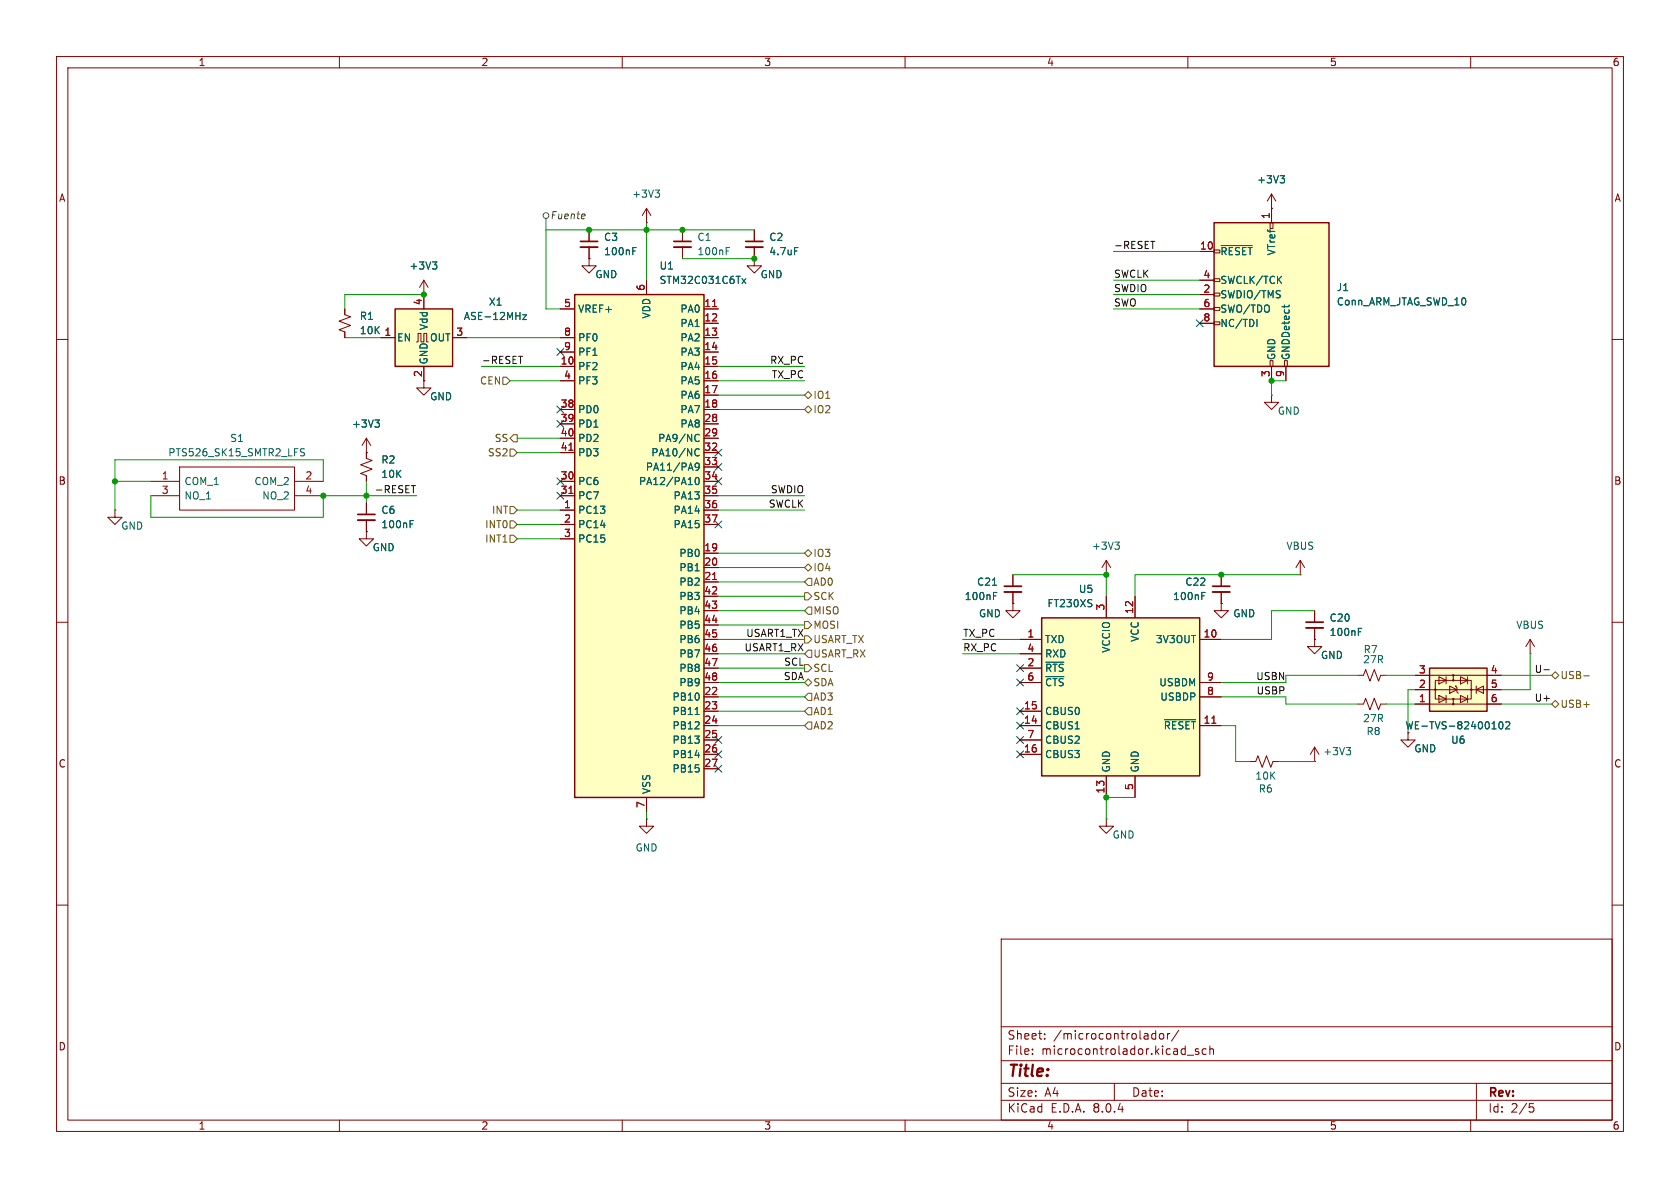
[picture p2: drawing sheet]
<svg xmlns="http://www.w3.org/2000/svg" width="297mm" height="210mm" viewBox="0 0 297 210" stroke-linecap="round" stroke-linejoin="round" font-family="sans-serif">
<g fill="none" stroke="#840000" stroke-width=".18">
<path d="M10 10h277v190h-277zM12 12h273v186h-273zM60 10v2M110 10v2M160 10v2M210 10v2M260 10v2M114.3 39.4h.1M114.3 36.8l-.8 1.3M114.3 36.8v2.6M114.3 36.8l.8 1.3M10 60h2"/>
<path d="M104.1 45.7v1.3h1.3l-1.3 1.3-1.2-1.3h1.2M104.1 45.7h.1M104.1 40.6v2.1M104.1 43.7v2M120.6 40.6v2.1M120.6 43.7v2M133.3 45.7v1.3h1.3l-1.3 1.3-1.2-1.3h1.2M133.3 45.7h.1M133.3 40.6v2.1M133.3 43.7v2M285 60h2M10 110h2"/>
<path d="M215.9 106.7v1.3h1.3l-1.3 1.2-1.3-1.2h1.3M215.9 106.7h.1M240 119.4h1l.4-1 .8 2 .8-2 .7 2 .4-1h1M270.5 115.6h.1M270.5 113l-.8 1.3M270.5 113v2.6M270.5 113l.8 1.3M285 110h2M240 124.5h1l.4-1.1 .8 2.1 .8-2.1 .7 2.1 .4-1h1M10 160h2M285 160h2M177 166h108v32h-108z"/>
<path d="M60 198v2M110 198v2M160 198v2M177 194.5h108M177 191.5h108M177 187.5h108M177 181.5h108M182.5 186.3v.1M182.5 185.5v.1M184.7 183.6v.1M184.7 182.8v.1M197 191.5v3"/>
<path d="M203.7 183.6l.2 .1 .4-.1M204.3 182.2v1.5M204.3 182.8l-.4-.1-.2 .1M205.1 182.8l.4-.1 .2 .3v.4l-.2 .3-.4-.1-.1-.2v-.4zM206.4 182.7v1M206.8 182.7l-.3 .1-.1 .2M208.4 182.1l-1.3 2M209.9 186.5h1.1M210 198v2M211.9 185.5l-.4-.1-.2 .2 .1 .2 .5 .2v.3h-.6M213.2 185.5l-.4-.1-.3 .3v.4l.2 .2h.5M213.9 185.5l.2-.1 .4 .1v.9"/>
<path d="M213.9 184.9v1.5M260 198v2M261 191.5v6.5M270.4 195.1h.7M270.5 195.7h.4l.3 .3-.2 .5-.5 .1"/>
</g>
<path d="M102.6 43.7h3.1M119.1 43.7h3.1M131.8 43.7h3.1" fill="none" stroke="#840000" stroke-width=".33"/>
<path d="M102.6 42.7h3.1M119.1 42.7h3.1M131.8 42.7h3.1" fill="none" stroke="#840000" stroke-width=".3"/>
<path d="M115.8 33.6h.8l-.4 .5M116.4 34.1l.2 .2v.3l-.2 .3M111.9 43.8h.6M111.9 44.4h.4M128.4 43.8h.6M128.4 44.4h.4M140.5 43.8h.6" fill="none" stroke="#006464" stroke-width=".18"/>
<path d="M101.6 52.1h22.9v88.9h-22.9z" fill="#ffffc2"/>
<path d="M101.6 52.1h22.9v88.9h-22.9z" fill="none" stroke="#840000" stroke-width=".25"/>
<g fill="none" stroke="#840000" stroke-width=".18">
<path d="M99.1 54.6h2.5M99.1 59.7h2.5M114.3 49.5v2.6M124.5 54.6h2.5M124.5 57.2h2.5M124.5 59.7h2.5M99.1 64.8h2.5M99.1 62.2h2.5M99.1 67.3h2.5M99.1 72.4h2.5M99.1 74.9h2.5M99.1 77.5h2.5"/>
<path d="M124.5 64.8h2.5M124.5 62.2h2.5M124.5 67.3h2.5M124.5 69.9h2.5M124.5 72.4h2.5M124.5 74.9h2.5M124.5 77.5h2.5M99.1 90.2h2.5M99.1 92.7h2.5M99.1 95.3h2.5M99.1 85.1h2.5M99.1 87.6h2.5"/>
<path d="M99.1 80h2.5M124.5 90.2h2.5M124.5 97.8h2.5M124.5 92.7h2.5M124.5 85.1h2.5M124.5 87.6h2.5M124.5 80h2.5M124.5 82.6h2.5M124.5 100.3h2.5M124.5 102.9h2.5M124.5 105.4h2.5M124.5 108h2.5"/>
<path d="M124.5 110.5h2.5M124.5 113h2.5M124.5 115.6h2.5M124.5 118.1h2.5M232.4 113v1.3h1.3l-1.3 1.3-1.3-1.3h1.3M232.4 113h.1M124.5 123.2h2.5M124.5 125.7h2.5M124.5 128.3h2.5M124.5 130.8h2.5M124.5 133.4h2.5M124.5 135.9h2.5"/>
<path d="M124.5 120.7h2.5M221 134.6h1l.4-1 .7 2 .8-2 .8 2 .3-1h1.1M232.4 134.6h.1M232.4 132.1l-.8 1.3M232.4 132.1v2.5M232.4 132.1l.8 1.3M114.3 141v2.5"/>
</g>
<path d="M126 54.2h.7M100.6 79.6h.7M100.6 87.2h.7M126 102.5h.7" fill="none" stroke="#a90000" stroke-width=".18"/>
<path d="M131.2 49.3l.6 .8M131.8 49.3l-.6 .8M123.1 76.8h.3l.2 .1M123.6 77.9l-.2 .1h-.3M123.6 79.4l-.4-.1-.3 .2M122.9 80.4l.3 .2 .4-.1M123 84.5l.2-.1a.68 .68 0 0 1 .4 .6 .68 .68 0 0 1-.4 .7l-.2-.2-.1-.3zM123.6 82.4l-.2 .2h-.4l-.1-.2 .1-.5h.4l.1 .1a.84 .84 0 0 1-.3 1.1h-.2M122.9 126.3h.7M238 132.2h.8l-.5 .4M238.5 132.6l.3 .3v.3l-.3 .2" fill="none" stroke="#006464" stroke-width=".18"/>
<path d="M252.7 118.1h10.2v7.6h-10.2z" fill="#ffffc2"/>
<g fill="none" stroke="#840000" stroke-width=".18">
<path d="M61 54.6v1l1 .4-2.1 .8 2.1 .7-2.1 .8 1.1 .4v1M74.9 52.1h.1M74.9 49.5l-.7 1.3M74.9 49.5v2.6M74.9 49.5l.8 1.3M20.3 90.2v1.2h1.3l-1.3 1.3-1.3-1.3h1.3M20.3 90.2h.1M26.7 85.1h5M26.7 87.6h5M31.7 82.6h20.4v7.6h-20.4zM52.1 85.1h5M52.1 87.6h5"/>
<path d="M64.8 94v1.3h1.2l-1.2 1.2-1.3-1.2h1.3M64.8 94h.1M64.8 88.9v2M64.8 91.9v2.1M250.2 119.4h15.2M254.4 119.6l1.3 .7-1.3 .6zM255.7 119.6v1.3M256.9 119.5v.8M258.2 119.6l1.3 .7-1.3 .6zM259.5 119.6v1.3M248.9 129.5v1.3h1.3l-1.3 1.3-1.3-1.3h1.3M250.2 124.5h15.2"/>
<path d="M250.2 121.9h3.5M253.7 120.3h6.4v3.3h-6.4zM254.4 122.9l1.3 .7-1.3 .6zM255.7 122.9v1.3M256.3 121.3l1.3 .6-1.3 .7zM256.9 123.6v.9M257.3 121.3h.1M257.3 121.3l.3 .2v.8l.2 .3M258.2 122.9l1.3 .7-1.3 .6zM259.5 122.9v1.3M260.1 121.9h5.3M261 121.9l1.3-.6v1.3z"/>
<path d="M261 121.3v1.3"/>
<circle cx="256.9" cy="119.4" r=".13"/>
<circle cx="253.7" cy="121.9" r=".13"/>
<circle cx="256.9" cy="124.5" r=".13"/>
<circle cx="256.9" cy="120.3" r=".13"/>
<circle cx="256.9" cy="123.6" r=".13"/>
<circle cx="260.1" cy="121.9" r=".13"/>
</g>
<path d="M253.7 121.9h6.4z" fill="#840000" stroke="#840000" stroke-width=".18"/>
<path d="M252.7 118.1h10.2v7.6h-10.2z" fill="none" stroke="#840000" stroke-width=".25"/>
<path d="M76.4 46.3h.8l-.4 .5M77 46.8l.2 .2v.3l-.2 .3M53.8 79.4l-.5-.1-.2 .3 .1 .3 .6 .2v.4l-.2 .1-.5-.1M72.5 92.6h.4M72.5 92h.6M263.8 128.8h.7M265.1 127.7l.2-.1a.68 .68 0 0 1 .4 .6 .68 .68 0 0 1-.4 .6l-.2-.1-.1-.3zM266.2 127.7l.5-.1 .2 .3-.8 .9h.8" fill="none" stroke="#006464" stroke-width=".18"/>
<path d="M63.2 91.9h3.1" fill="none" stroke="#840000" stroke-width=".33"/>
<path d="M63.2 90.9h3.1" fill="none" stroke="#840000" stroke-width=".3"/>
<path d="M69.8 54.6h10.2v10.2h-10.2z" fill="#ffffc2"/>
<path d="M69.8 54.6h10.2v10.2h-10.2z" fill="none" stroke="#840000" stroke-width=".25"/>
<g fill="none" stroke="#840000" stroke-width=".18">
<path d="M67.3 59.7h2.5M74.9 52.1v2.5M80 59.7h2.5M64.8 77.5v3.5l1 .4-2 .8 2 .7-2 .8 1 .4v1M64.8 77.5l-.8 1.2M64.8 77.5l.7 1.2M73.7 60.5h.2v-1.6h.5v1.6h.5v-1.6h.5v1.6h.3M74.9 64.8v3.8h1.3l-1.3 1.3-1.2-1.3h1.2M224.8 69.9v1.2h1.3l-1.3 1.3-1.3-1.3h1.3M224.8 69.9h.1M64.8 80h.1M195.6 99.1l-.8 1.2"/>
<path d="M195.6 99.1v2.5M195.6 99.1l.7 1.2M195.6 101.6h.1M114.3 144.8v1.3h1.3l-1.3 1.2-1.3-1.2h1.3M114.3 144.8h.1M195.6 144.8v1.3h1.2l-1.2 1.2-1.3-1.2h1.3M195.6 144.8h.1"/>
</g>
<path d="M92.4 55.6h.7l-.7 .9h.7M66.3 74.2h.8l-.5 .5M66.8 74.7l.3 .3v.3l-.3 .2M197.1 95.8h.8l-.4 .5M197.6 96.3l.3 .3v.3l-.3 .2" fill="none" stroke="#006464" stroke-width=".18"/>
<path d="M214.6 39.4h20.3v25.4h-20.3z" fill="#ffffc2"/>
<path d="M214.6 39.4h20.3v25.4h-20.3z" fill="none" stroke="#840000" stroke-width=".25"/>
<g fill="none" stroke="#840000" stroke-width=".18">
<path d="M224.5 39.4h.5v1h-.5zM224.8 36.8h.1M224.8 34.3v5.1M224.8 34.3l-.8 1.3M224.8 34.3l.8 1.3M212.1 44.5h2.5M212.1 52.1h2.5M212.1 49.5h2.5M212.1 54.6h2.5M212.1 57.2h2.5M214.6 49.3h1v.5h-1zM214.6 54.4h1v.5h-1z"/>
<path d="M214.6 51.8h1v.5h-1zM214.6 44.2h1v.5h-1zM214.6 56.9h1v.5h-1zM224.5 63.8h.5v1h-.5zM224.8 64.8v2.5M227.1 63.8h.5v1h-.5zM227.3 64.8v2.5M179.1 106.7v1.3h1.2l-1.2 1.2-1.3-1.2h1.3M179.1 106.7h.1M179.1 101.6v2M179.1 104.6v2.1"/>
</g>
<path d="M226.3 31.1h.8l-.4 .4M226.8 31.5l.3 .3v.3l-.3 .2M215.9 43.4h5.5M222.2 56.5v1.2M227.1 53.9v.5M227.9 53.9l-.1 .3M175.5 103.5h.7M175.6 105.3h.5M175.6 104.7h.6" fill="none" stroke="#006464" stroke-width=".18"/>
<path d="M177.5 104.6h3.1" fill="none" stroke="#840000" stroke-width=".33"/>
<path d="M177.5 103.6h3.1" fill="none" stroke="#840000" stroke-width=".3"/>
<path d="M184.1 109.2h28v28h-28z" fill="#ffffc2"/>
<path d="M184.1 109.2h28v28h-28z" fill="none" stroke="#840000" stroke-width=".25"/>
<g fill="none" stroke="#840000" stroke-width=".18">
<path d="M224.8 36.8h.1M224.8 36.8v2.6M61 54.6v1M61 58.7v1M67.3 59.7h2.5M74.9 52.1h.1M74.9 52.1v2.5M80 59.7h2.5M99.1 54.6h2.5M99.1 59.7h2.5M104.1 45.7h.1M104.1 40.6v2.1"/>
<path d="M104.1 43.7v2M114.3 49.5v2.6M124.5 54.6h2.5M124.5 57.2h2.5M124.5 59.7h2.5M133.3 45.7h.1M133.3 40.6v2.1M133.3 43.7v2M212.1 54.6h2.5M212.1 57.2h2.5M212.1 44.5h2.5M212.1 52.1h2.5"/>
<path d="M212.1 49.5h2.5M74.9 64.8v2.5M99.1 64.8h2.5M99.1 62.2h2.5M99.1 67.3h2.5M99.1 72.4h2.5M99.1 74.9h2.5M99.1 77.5h2.5M124.5 64.8h2.5M124.5 62.2h2.5M124.5 67.3h2.5M124.5 69.9h2.5"/>
<path d="M124.5 72.4h2.5M124.5 74.9h2.5M124.5 77.5h2.5M224.8 64.8v2.5M227.3 64.8v2.5M64.8 80h.1M64.8 94h.1M64.8 80v1M64.8 84.1v1M64.8 88.9v2M64.8 91.9v2.1M99.1 90.2h2.5"/>
<path d="M99.1 92.7h2.5M99.1 95.3h2.5M99.1 85.1h2.5M99.1 87.6h2.5M99.1 80h2.5M124.5 90.2h2.5M124.5 97.8h2.5M124.5 92.7h2.5M124.5 85.1h2.5M124.5 87.6h2.5M124.5 80h2.5M124.5 82.6h2.5"/>
<path d="M229.9 99.1l-.8 1.2M229.9 99.1v2.5M229.9 99.1l.7 1.2M124.5 113h2.5M124.5 118.1h2.5M124.5 115.6h2.5M124.5 100.3h2.5M124.5 102.9h2.5M124.5 105.4h2.5M124.5 108h2.5M124.5 110.5h2.5M179.1 106.7h.1"/>
<path d="M179.1 101.6v2M179.1 104.6v2.1M180.3 113h3.8M180.3 118.1h3.8M180.3 115.6h3.8M195.6 105.4v3.8M200.7 105.4v3.8M212.1 113h3.8M215.9 106.7h.1M215.9 101.6v2M215.9 104.6v2.1M229.9 101.6h.1"/>
<path d="M232.4 113h.1M232.4 108v2M232.4 111v2M250.2 119.4h2.5M262.9 119.4h2.5M124.5 128.3h2.5M124.5 125.7h2.5M124.5 133.4h2.5M124.5 120.7h2.5M124.5 130.8h2.5M124.5 123.2h2.5M124.5 135.9h2.5"/>
<path d="M180.3 128.3h3.8M180.3 125.7h3.8M180.3 133.4h3.8M180.3 120.7h3.8M180.3 130.8h3.8M195.6 137.2v3.8M200.7 137.2v3.8M212.1 128.3h3.8M212.1 120.7h3.8M212.1 123.2h3.8M250.2 124.5h2.5M250.2 121.9h2.5"/>
<path d="M262.9 124.5h2.5M262.9 121.9h2.5M114.3 141v2.5"/>
</g>
<g fill="none" stroke="#006464" stroke-width=".18">
<path d="M226.3 31.1h.8l-.4 .4M226.8 31.5l.3 .3v.3l-.3 .2M76.4 46.3h.8l-.4 .5M77 46.8l.2 .2v.3l-.2 .3M92.4 55.6h.7l-.7 .9h.7M111.9 44.4h.4M111.9 43.8h.6M131.2 49.3l.6 .8M131.8 49.3l-.6 .8M140.5 43.8h.6M215.9 43.4h5.5M222.2 56.5v1.2"/>
<path d="M227.1 53.9v.5M227.9 53.9l-.1 .3M66.3 74.2h.8l-.5 .5M66.8 74.7l.3 .3v.3l-.3 .2M123.1 76.8h.3l.2 .1M123.6 77.9l-.2 .1h-.3M123.6 79.4l-.4-.1-.3 .2M72.5 92.6h.4M72.5 92h.6M122.9 80.4l.3 .2 .4-.1M123 84.5l.2-.1a.68 .68 0 0 1 .4 .6 .68 .68 0 0 1-.4 .7l-.2-.2-.1-.3zM123.6 82.4l-.2 .2h-.4l-.1-.2 .1-.5h.4l.1 .1a.84 .84 0 0 1-.3 1.1h-.2"/>
<path d="M175.5 103.5h.7M175.6 105.3h.5M175.6 104.7h.6M184.9 117.1h3.2M184.9 119.6h3.2M212.5 105.3h.4M212.5 104.7h.6M240.1 111.7h.5M240.1 111.1h.6M122.9 126.3h.7M205.9 127.2h5.5M263.8 128.8h.7"/>
<path d="M265.1 127.7l.2-.1a.68 .68 0 0 1 .4 .6 .68 .68 0 0 1-.4 .6l-.2-.1-.1-.3zM266.2 127.7l.5-.1 .2 .3-.8 .9h.8"/>
</g>
<path d="M126 54.2h.7M100.6 79.6h.7M100.6 87.2h.7M126 102.5h.7M214.2 127.9h.8" fill="none" stroke="#a90000" stroke-width=".18"/>
<path d="M214.4 104.6h3M230.9 111h3" fill="none" stroke="#840000" stroke-width=".33"/>
<path d="M214.4 103.6h3M230.9 110h3" fill="none" stroke="#840000" stroke-width=".3"/>
<g fill="none" stroke="#484848" stroke-width=".18">
<path d="M96.5 38.6v2M103.3 37.8l.1 .3-.6 .2"/>
<circle cx="96.5" cy="38.1" r=".51"/>
</g>
<g fill="none" stroke="#725600" stroke-width=".18">
<path d="M88.9 66.7h.6l.7 .6-.7 .6h-.6zM90.2 79.4h.6l.6 .6-.6 .6h-.6zM90.2 77.5l.6-.7h.6v1.3h-.6zM142.2 69.9l.7-.7 .6 .7-.6 .6zM142.9 71.8l.6 .6-.6 .6-.7-.6zM90.2 92.1h.6l.6 .6-.6 .6h-.6zM90.2 94.6h.6l.6 .7-.6 .6h-.6zM90.2 89.5h.6l.6 .7-.6 .6h-.6zM142.2 97.8l.7-.6 .6 .6-.6 .6zM142.9 99.7l.6 .6-.6 .7-.7-.7zM142.2 104.8h.7l.6 .6-.6 .6h-.7zM142.2 117.5h.7l.6 .6-.6 .6h-.7z"/>
<path d="M142.2 112.4h.7l.6 .6-.6 .7h-.7zM142.2 109.9h.7l.6 .6-.6 .6h-.7zM142.9 107.3h.6v1.3h-.6l-.7-.6zM142.9 102.2h.6v1.3h-.6l-.7-.6zM142.9 114.9h.6v1.3h-.6l-.7-.6zM274.3 119.4l.7-.7 .6 .7-.6 .6zM280 119.5h1M142.2 120.7l.7-.7 .6 .7-.6 .6zM142.9 125.1h.6v1.3h-.6l-.7-.7zM142.9 127.6h.6v1.3h-.6l-.7-.6zM142.9 122.6h.6v1.2h-.6l-.7-.6zM274.3 124.5l.7-.7 .6 .7-.6 .6z"/>
</g>
<path d="M203.4 42.7h.7M91.7 63h.7M72.7 85.8h.7M273 118.4h.9" fill="none" stroke="#0f0f0f" stroke-width=".18"/>
<g fill="none" stroke="#009600" stroke-width=".18">
<path d="M114.3 39.4v10.1M61 59.7h6.3M74.9 52.1h-13.9v2.5M82.5 59.7h16.6M120.6 45.7h12.7M133.3 40.6h-36.8v14h2.6M196.8 54.6h15.3M196.8 52.1h15.3M196.8 49.5h15.3M196.8 44.5h15.3M85.1 64.8h14M90.2 67.3h8.9"/>
<path d="M91.4 77.5h7.7M127 67.3h15.2M127 64.8h15.2M127 69.9h15.2M127 72.4h15.2M227.3 67.3h-2.5v2.6M20.3 85.1h6.4M26.7 87.6v3.8h30.4v-3.8h16.6M57.1 85.1v-3.8h-36.8v8.9M64.8 85.1v3.8M91.4 80h7.7M91.4 90.2h7.7"/>
<path d="M91.4 92.7h7.7M91.4 95.3h7.7M127 87.6h15.2M127 90.2h15.2M127 97.8h15.2M127 118.1h15.2M127 115.6h15.2M127 113h15.2M127 102.9h15.2M127 100.3h15.2M127 105.4h15.2M127 108h15.2"/>
<path d="M127 110.5h15.2M170.2 115.6h10.1M170.2 113h10.1M179.1 101.6h16.5v3.8M227.3 119.4h12.7M229.9 101.6h-29.2v3.8M232.4 108h-7.6v5h-8.9M245.1 119.4h5.1M265.4 119.4h8.9M270.5 115.6v6.3h-5.1M127 120.7h15.2M127 125.7h15.2"/>
<path d="M127 128.3h15.2M127 123.2h15.2M215.9 120.7h11.4M215.9 128.3h2.5v6.3h2.6M215.9 123.2h11.4v1.3h12.7M226.1 134.6h6.3M245.1 124.5h5.1M250.2 121.9h-1.3v7.6M265.4 124.5h8.9M114.3 143.5v1.3M200.7 141h-5.1v3.8"/>
</g>
<g fill="none" stroke="#000084" stroke-width=".18">
<path d="M211.5 56.5l1.2 1.3M212.7 56.5l-1.2 1.3M98.5 61.6l1.2 1.2M98.5 71.8l1.2 1.2M98.5 74.3l1.2 1.2M99.7 61.6l-1.2 1.2M99.7 71.8l-1.2 1.2M99.7 74.3l-1.2 1.2M126.4 79.4l1.2 1.2M127.6 79.4l-1.2 1.2M98.5 84.5l1.2 1.2M98.5 87l1.2 1.2"/>
<path d="M99.7 84.5l-1.2 1.2M99.7 87l-1.2 1.2M126.4 81.9l1.2 1.3M126.4 92.1l1.2 1.2M126.4 84.5l1.2 1.2M127.6 81.9l-1.2 1.3M127.6 92.1l-1.2 1.2M127.6 84.5l-1.2 1.2M179.7 117.5l1.2 1.2M180.9 117.5l-1.2 1.2M126.4 132.7l1.2 1.3M126.4 130.2l1.2 1.2"/>
<path d="M126.4 135.3l1.2 1.2M127.6 132.7l-1.2 1.3M127.6 130.2l-1.2 1.2M127.6 135.3l-1.2 1.2M179.7 125.1l1.2 1.2M179.7 120l1.2 1.3M179.7 127.7l1.2 1.2M179.7 130.2l1.2 1.2M179.7 132.7l1.2 1.3M180.9 125.1l-1.2 1.2M180.9 120l-1.2 1.3M180.9 127.7l-1.2 1.2"/>
<path d="M180.9 130.2l-1.2 1.2M180.9 132.7l-1.2 1.3"/>
</g>
<g fill="#009600" stroke="#009600" stroke-width=".18">
<circle cx="215.9" cy="101.6" r=".46"/>
<circle cx="195.6" cy="101.6" r=".46"/>
<circle cx="224.8" cy="67.3" r=".46"/>
<circle cx="195.6" cy="141" r=".46"/>
<circle cx="57.1" cy="87.6" r=".46"/>
<circle cx="64.8" cy="87.6" r=".46"/>
<circle cx="20.3" cy="85.1" r=".46"/>
<circle cx="74.9" cy="52.1" r=".46"/>
<circle cx="104.1" cy="40.6" r=".46"/>
<circle cx="133.3" cy="45.7" r=".46"/>
<circle cx="114.3" cy="40.6" r=".46"/>
<circle cx="120.6" cy="40.6" r=".46"/>
</g>
<text font-size="2.8" fill="#840000" x="178" y="190.9">Title:</text>
<g font-size="2.1" fill="#840000">
<text x="178" y="184">Sheet:</text>
<text x="186.2" y="184">/microcontrolador/</text>
<text x="178" y="186.7">File:</text>
<text x="184.1" y="186.7">microcontrolador.kicad_sch</text>
<text x="178" y="196.9">KiCad</text>
<text x="178" y="194.1">Size:</text>
<text x="184.7" y="194.1">A4</text>
<text x="185.7" y="196.9">E.D.A.</text>
<text x="193.3" y="196.9">8.0.4</text>
<text x="200" y="194.1">Date:</text>
<text x="263" y="194.3">Rev:</text>
<text x="263" y="196.9">Id:</text>
<text x="267.1" y="196.9">2/5</text>
</g>
<g font-size="1.8" fill="#840000">
<text x="35" y="11.9">1</text>
<text x="85" y="11.9">2</text>
<text x="135" y="11.9">3</text>
<text x="185" y="11.9">4</text>
<text x="235" y="11.9">5</text>
<text x="285" y="11.9">6</text>
<text x="10.3" y="35.9">A</text>
<text x="285.3" y="35.9">A</text>
<text x="10.3" y="85.9">B</text>
<text x="285.3" y="85.9">B</text>
<text x="10.3" y="135.9">C</text>
<text x="285.3" y="135.9">C</text>
<text x="10.3" y="185.9">D</text>
<text x="285.3" y="185.9">D</text>
<text x="35" y="199.9">1</text>
<text x="85" y="199.9">2</text>
<text x="135" y="199.9">3</text>
<text x="185" y="199.9">4</text>
<text x="235" y="199.9">5</text>
<text x="285" y="199.9">6</text>
</g>
<g font-size="1.8" fill="#006464">
<text x="111.7" y="35.2">+3V3</text>
<text x="222.1" y="32.6">+3V3</text>
<text x="72.3" y="47.9">+3V3</text>
<text x="106.7" y="42.8">C3</text>
<text x="106.7" y="45.3">100nF</text>
<text x="116.5" y="47.9">U1</text>
<text x="123.2" y="42.8">C1</text>
<text x="123.2" y="45.3">100nF</text>
<text x="135.9" y="42.8">C2</text>
<text x="135.9" y="45.3">4.7uF</text>
<text x="215.6" y="45.3">~{RESET}</text>
<text x="225.7" y="45.2" transform="rotate(-90 225.7 45.2)">VTref</text>
<text x="105.2" y="49.4">GND</text>
<text x="116.5" y="50.4">STM32C031C6Tx</text>
<text x="134.4" y="49.4">GND</text>
<text x="215.6" y="52.9">SWDIO/TMS</text>
<text x="215.6" y="50.4">SWCLK/TCK</text>
<text x="236.2" y="51.7">J1</text>
<text x="63.5" y="56.7">R1</text>
<text x="63.5" y="59.3">10K 1</text>
<text x="75.8" y="58.5" transform="rotate(-90 75.8 58.5)">Vdd</text>
<text x="81.9" y="56.8">ASE-12MHz</text>
<text x="86.3" y="54.2">X1</text>
<text x="102.1" y="55.5">VREF+</text>
<text x="115.2" y="56.4" transform="rotate(-90 115.2 56.4)">VDD</text>
<text x="120.2" y="55.5">PA0</text>
<text x="120.2" y="58">PA1</text>
<text x="215.6" y="55.5">SWO/TDO</text>
<text x="215.6" y="58">NC/TDI</text>
<text x="236.2" y="54.2">Conn_ARM_JTAG_SWD_10</text>
<text x="70.1" y="60.6">EN</text>
<text x="75.8" y="64.5" transform="rotate(-90 75.8 64.5)">GND</text>
<text x="75.9" y="60.6">OUT</text>
<text x="102.1" y="65.6">PF2</text>
<text x="102.1" y="60.6">PF0</text>
<text x="102.1" y="63.1">PF1</text>
<text x="120.2" y="60.6">PA2</text>
<text x="120.2" y="63.1">PA3</text>
<text x="120.2" y="65.6">PA4</text>
<text x="225.7" y="63.8" transform="rotate(-90 225.7 63.8)">GND</text>
<text x="228.2" y="63.8" transform="rotate(-90 228.2 63.8)">GNDDetect</text>
<text x="75.9" y="71">GND</text>
<text x="102.1" y="68.2">PF3</text>
<text x="120.2" y="68.2">PA5</text>
<text x="120.2" y="70.7">PA6</text>
<text x="62.1" y="75.8">+3V3</text>
<text x="102.1" y="73.3">PD0</text>
<text x="102.1" y="75.8">PD1</text>
<text x="120.2" y="73.3">PA7</text>
<text x="120.2" y="75.8">PA8</text>
<text x="225.8" y="73.5">GND</text>
<text x="29.7" y="80.9">PTS526_SK15_SMTR2_LFS</text>
<text x="40.6" y="78.3">S1</text>
<text x="67.3" y="82.1">R2</text>
<text x="102.1" y="78.3">PD2</text>
<text x="102.1" y="80.9">PD3</text>
<text x="114.1" y="83.4">PA11/PA9</text>
<text x="115" y="80.9">PA10/NC</text>
<text x="116.2" y="78.3">PA9/NC</text>
<text x="32.5" y="86">COM_1</text>
<text x="32.5" y="88.5">NO_1</text>
<text x="44.9" y="86">COM_2</text>
<text x="46.3" y="88.5">NO_2</text>
<text x="67.3" y="84.7">10K</text>
<text x="102.1" y="86">PC6</text>
<text x="102.1" y="88.5">PC7</text>
<text x="112.9" y="86">PA12/PA10</text>
<text x="119" y="88.5">PA13</text>
<text x="21.3" y="93.8">GND</text>
<text x="67.3" y="91">C6</text>
<text x="67.3" y="93.6">100nF</text>
<text x="102.1" y="91">PC13</text>
<text x="102.1" y="93.6">PC14</text>
<text x="119" y="91">PA14</text>
<text x="119" y="93.6">PA15</text>
<text x="65.8" y="97.6">GND</text>
<text x="102.1" y="96.1">PC15</text>
<text x="120" y="98.7">PB0</text>
<text x="120" y="101.2">PB1</text>
<text x="192.9" y="97.4">+3V3</text>
<text x="227.3" y="97.4">VBUS</text>
<text x="120" y="103.7">PB2</text>
<text x="120" y="106.3">PB3</text>
<text x="170.5" y="106.3">100nF</text>
<text x="172.6" y="103.7">C21</text>
<text x="185.1" y="107.5">FT230XS</text>
<text x="190.6" y="105">U5</text>
<text x="207.3" y="106.3">100nF</text>
<text x="209.5" y="103.7">C22</text>
<text x="120" y="108.8">PB4</text>
<text x="120" y="111.4">PB5</text>
<text x="120" y="113.9">PB6</text>
<text x="173" y="109.3">GND</text>
<text x="184.7" y="113.9">TXD</text>
<text x="201.5" y="113.6" transform="rotate(-90 201.5 113.6)">VCC</text>
<text x="204.2" y="113.9">3V3OUT</text>
<text x="217.9" y="109.3">GND</text>
<text x="235" y="112.6">100nF</text>
<text x="235" y="110.1">C20</text>
<text x="268" y="111.4">VBUS</text>
<text x="120" y="116.4">PB7</text>
<text x="120" y="119">PB8</text>
<text x="184.7" y="119">~{RTS}</text>
<text x="184.7" y="116.4">RXD</text>
<text x="196.4" y="115.5" transform="rotate(-90 196.4 115.5)">VCCIO</text>
<text x="233.4" y="116.7">GND</text>
<text x="240.9" y="117.4">27R</text>
<text x="241" y="115.7">R7</text>
<text x="118.8" y="124.1">PB10</text>
<text x="120" y="121.5">PB9</text>
<text x="184.7" y="121.5">~{CTS}</text>
<text x="204.8" y="121.5">USBDM</text>
<text x="205" y="124.1">USBDP</text>
<text x="118.8" y="126.6">PB11</text>
<text x="118.8" y="129.1">PB12</text>
<text x="118.8" y="131.7">PB13</text>
<text x="184.7" y="129.1">CBUS1</text>
<text x="184.7" y="126.6">CBUS0</text>
<text x="184.7" y="131.7">CBUS2</text>
<text x="205.6" y="129.1">~{RESET}</text>
<text x="240.9" y="127.9">27R</text>
<text x="241.5" y="130.1">R8</text>
<text x="248.4" y="129.1">WE-TVS-82400102</text>
<text x="256.4" y="131.7">U6</text>
<text x="118.8" y="134.2">PB14</text>
<text x="118.8" y="136.8">PB15</text>
<text x="184.7" y="134.2">CBUS3</text>
<text x="196.4" y="136.7" transform="rotate(-90 196.4 136.7)">GND</text>
<text x="201.5" y="136.7" transform="rotate(-90 201.5 136.7)">GND</text>
<text x="233.8" y="133.7">+3V3</text>
<text x="249.9" y="133.2">GND</text>
<text x="115.2" y="140.5" transform="rotate(-90 115.2 140.5)">VSS</text>
<text x="221.8" y="138">10K</text>
<text x="222.4" y="140.3">R6</text>
<text x="196.6" y="148.4">GND</text>
<text x="112.3" y="150.7">GND</text>
</g>
<text font-size="1.8" fill="#484848" x="97.2" y="39">Fuente</text>
<g font-size="1.8" fill="#a90000">
<text x="224.5" y="38.8" transform="rotate(-90 224.5 38.8)">1</text>
<text x="212" y="44.2">10</text>
<text x="114" y="51.5" transform="rotate(-90 114 51.5)">6</text>
<text x="212.7" y="51.8">2</text>
<text x="212.7" y="49.3">4</text>
<text x="74.7" y="54" transform="rotate(-90 74.7 54)">4</text>
<text x="80.6" y="59.4">3</text>
<text x="99.6" y="54.4">5</text>
<text x="99.6" y="59.4">8</text>
<text x="124.4" y="54.4">11</text>
<text x="124.4" y="56.9">12</text>
<text x="124.4" y="59.4">13</text>
<text x="212.7" y="54.4">6</text>
<text x="212.7" y="56.9">8</text>
<text x="99" y="64.5">10</text>
<text x="99.6" y="62">9</text>
<text x="124.4" y="62">14</text>
<text x="124.4" y="64.5">15</text>
<text x="74.7" y="66.7" transform="rotate(-90 74.7 66.7)">2</text>
<text x="99.6" y="67.1">4</text>
<text x="124.4" y="67.1">16</text>
<text x="124.4" y="69.6">17</text>
<text x="224.5" y="66.7" transform="rotate(-90 224.5 66.7)">3</text>
<text x="227.1" y="66.7" transform="rotate(-90 227.1 66.7)">9</text>
<text x="99" y="72.1">38</text>
<text x="99" y="74.7">39</text>
<text x="99" y="77.2">40</text>
<text x="124.4" y="72.1">18</text>
<text x="124.4" y="74.7">28</text>
<text x="124.4" y="77.2">29</text>
<text x="99" y="79.8">41</text>
<text x="124.4" y="79.8">32</text>
<text x="124.4" y="82.3">33</text>
<text x="28.5" y="84.8">1</text>
<text x="28.5" y="87.4">3</text>
<text x="53.9" y="84.8">2</text>
<text x="53.9" y="87.4">4</text>
<text x="99" y="84.8">30</text>
<text x="99" y="87.4">31</text>
<text x="99.6" y="89.9">1</text>
<text x="124.4" y="84.8">34</text>
<text x="124.4" y="87.4">35</text>
<text x="124.4" y="89.9">36</text>
<text x="99.6" y="92.5">2</text>
<text x="99.6" y="95">3</text>
<text x="124.4" y="92.5">37</text>
<text x="124.4" y="97.5">19</text>
<text x="124.4" y="100.1">20</text>
<text x="124.4" y="102.6">21</text>
<text x="124.4" y="105.2">42</text>
<text x="124.4" y="107.7">43</text>
<text x="124.4" y="110.2">44</text>
<text x="124.4" y="112.8">45</text>
<text x="181.5" y="112.8">1</text>
<text x="195.3" y="108" transform="rotate(-90 195.3 108)">3</text>
<text x="200.4" y="108.6" transform="rotate(-90 200.4 108.6)">12</text>
<text x="212.7" y="112.8">10</text>
<text x="124.4" y="115.3">46</text>
<text x="124.4" y="117.9">47</text>
<text x="181.5" y="117.9">2</text>
<text x="181.5" y="115.3">4</text>
<text x="250.8" y="119.1">3</text>
<text x="263.5" y="119.1">4</text>
<text x="124.4" y="122.9">22</text>
<text x="124.4" y="125.5">23</text>
<text x="124.4" y="120.4">48</text>
<text x="180.9" y="125.5">15</text>
<text x="181.5" y="120.4">6</text>
<text x="213.3" y="122.9">8</text>
<text x="213.3" y="120.4">9</text>
<text x="250.8" y="124.2">1</text>
<text x="250.8" y="121.7">2</text>
<text x="263.5" y="121.7">5</text>
<text x="263.5" y="124.2">6</text>
<text x="124.4" y="128">24</text>
<text x="124.4" y="130.6">25</text>
<text x="180.9" y="128">14</text>
<text x="181.5" y="130.6">7</text>
<text x="212.7" y="128">11</text>
<text x="124.4" y="133.1">26</text>
<text x="124.4" y="135.6">27</text>
<text x="180.9" y="133.1">16</text>
<text x="114" y="142.9" transform="rotate(-90 114 142.9)">7</text>
<text x="195.3" y="140.4" transform="rotate(-90 195.3 140.4)">13</text>
<text x="200.4" y="139.8" transform="rotate(-90 200.4 139.8)">5</text>
</g>
<g font-size="1.8" fill="#0f0f0f">
<text x="196.8" y="44.1">-RESET</text>
<text x="196.8" y="51.7">SWDIO</text>
<text x="196.8" y="49.2">SWCLK</text>
<text x="196.8" y="54.3">SWO</text>
<text x="85.1" y="64.4">-RESET</text>
<text x="136" y="64.4">RX_PC</text>
<text x="136.4" y="67">TX_PC</text>
<text x="66.1" y="87.3">-RESET</text>
<text x="135.8" y="89.8">SWCLK</text>
<text x="136.2" y="87.3">SWDIO</text>
<text x="131.8" y="112.7">USART1_TX</text>
<text x="170.2" y="112.7">TX_PC</text>
<text x="131.5" y="115.2">USART1_RX</text>
<text x="138.5" y="117.8">SCL</text>
<text x="170.2" y="115.2">RX_PC</text>
<text x="271.2" y="119">U-</text>
<text x="138.5" y="120.3">SDA</text>
<text x="222" y="122.8">USBP</text>
<text x="271.2" y="124.1">U+</text>
</g>
<g font-size="1.8" fill="#725600">
<text x="84.8" y="68.2">CEN</text>
<text x="143.7" y="70.7">IO1</text>
<text x="143.7" y="73.3">IO2</text>
<text x="86.1" y="80.9">SS2</text>
<text x="87.4" y="78.3">SS</text>
<text x="85.7" y="93.6">INT0</text>
<text x="86.9" y="91">INT</text>
<text x="85.7" y="96.1">INT1</text>
<text x="143.7" y="101.2">IO4</text>
<text x="143.7" y="98.7">IO3</text>
<text x="143.7" y="106.3">SCK</text>
<text x="143.7" y="103.7">AD0</text>
<text x="143.7" y="113.9">USART_TX</text>
<text x="143.7" y="111.4">MOSI</text>
<text x="143.7" y="108.8">MISO</text>
<text x="143.7" y="119">SCL</text>
<text x="143.7" y="116.4">USART_RX</text>
<text x="143.7" y="124.1">AD3</text>
<text x="143.7" y="121.5">SDA</text>
<text x="275.8" y="120.2">USB-</text>
<text x="275.8" y="125.3">USB+</text>
<text x="143.7" y="126.6">AD1</text>
<text x="143.7" y="129.1">AD2</text>
</g>
<text font-size="1.8" fill="#009600" x="222" y="120.3">USBN</text>
</svg>
